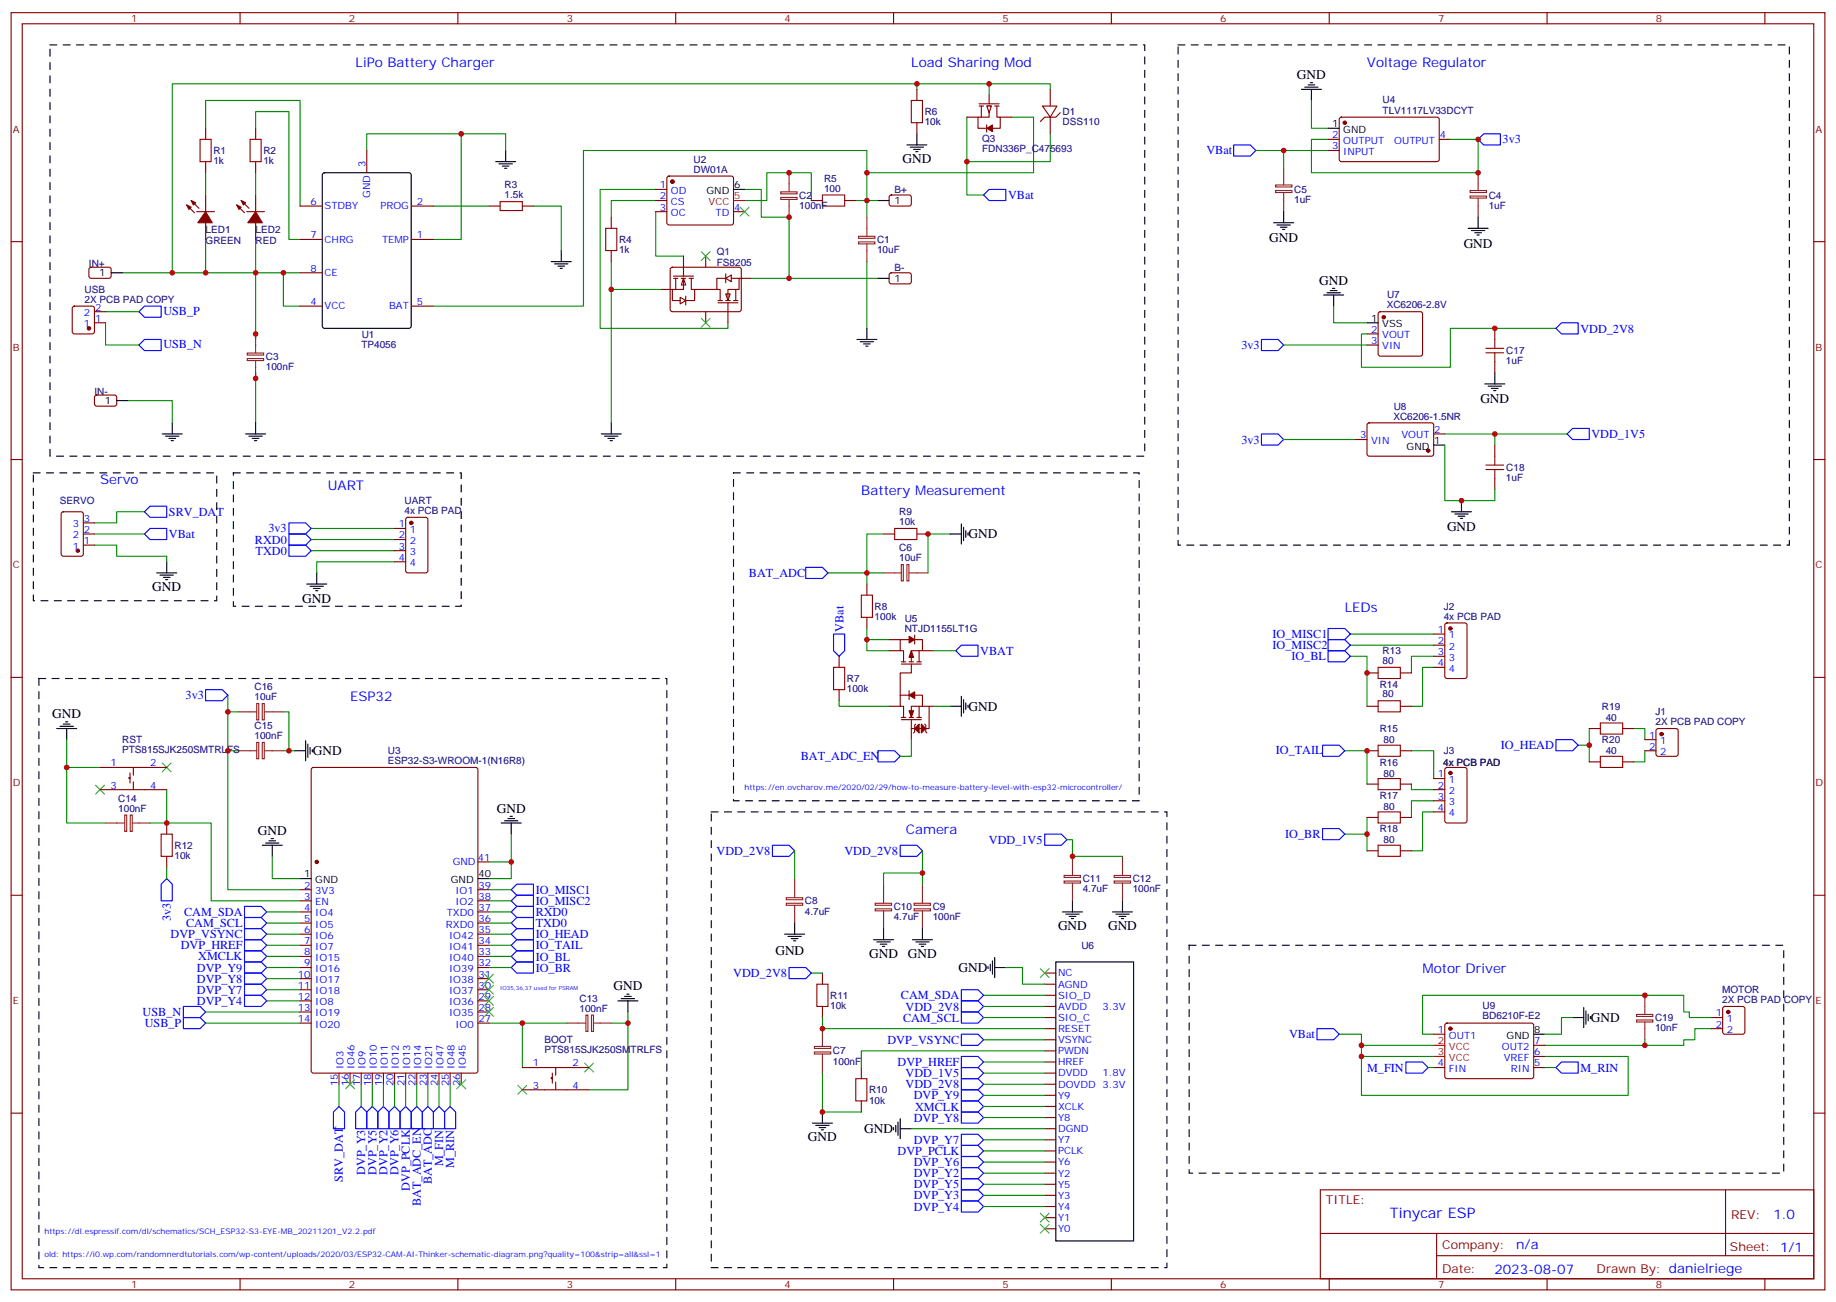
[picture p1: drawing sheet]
<svg xmlns="http://www.w3.org/2000/svg" width="583mm" height="413mm" viewBox="0 0 583 413" stroke-linecap="round" stroke-linejoin="round" font-family="sans-serif">
<g fill="none" stroke="#870000" stroke-width=".35">
<path d="M3.5 4h575.8v405.4h-575.8zM7.1 7.5h568.6v398.3h-568.6zM76.2 4v3.5M145.3 4v3.5M214.5 4v3.5M283.6 4v3.5M352.8 4v3.5M421.9 4v3.5M491.1 4v3.5M560.2 4v3.5M211.9 56.1l.5-.2h19.7l.5 .2 .2 .5v14.4l-.7 .4-20-.1-.4-.6v-14.1zM3.5 76.7h3.6"/>
<path d="M59.3 65.1l2.4 2.4M60.7 63.6l2.4 2.5M62.4 67.2h5.7M65.3 61.9v5.3M65.3 70.7v5.3M75.1 65.1l2.5 2.4M76.6 63.6l2.4 2.5M78.3 67.2h5.7M81.1 61.9v5.3M81.1 70.7v5.3M208.1 67.2h3.6M208.1 60.1h3.6"/>
<path d="M208.1 63.6h3.6M232.8 67.2h3.6M282.5 62.1l.4-.2h5.9l.5 .7-.1 2.4-.6 .4-5.9-.1-.5-.6v-2.1zM575.7 76.7h3.6M28.5 85l.4-.2 5.9 .1 .5 .6-.1 2.4-.6 .4h-5.9l-.5-.7v-2.1zM282.5 86.8l.4-.2h5.9l.5 .7-.1 2.4-.6 .4-5.9-.1-.5-.6v-2.1zM30.2 125.6l.5-.2h5.9l.4 .7v2.4l-.7 .4-5.9-.1-.4-.6v-2.1zM3.5 145.8h3.6M575.7 145.8h3.6M3.5 215h3.6M575.7 215h3.6M3.5 284.1h3.6"/>
<path d="M575.7 284.1h3.6M3.5 353.3h3.6M575.7 353.3h3.6M419.1 377.6h156.6v28.2h-156.6zM547.7 377.6v20.9M419.1 391.5h156.5M456 398.5h119.6M456 391.5v14.1M76.2 405.8v3.6M145.3 405.8v3.6M214.5 405.8v3.6M283.6 405.8v3.6"/>
<path d="M352.8 405.8v3.6M421.9 405.8v3.6M491.1 405.8v3.6M560.2 405.8v3.6"/>
</g>
<g fill="none" stroke="#008700" stroke-width=".35">
<path d="M65.3 40.7v-8.8h29.9v33.5M65.3 54.8v7.1M81.1 40.7v-5.3h10.6v40.6h3.5M81.1 54.8v7.1M116.4 47.8v-5.3h44.1v5.3M146.4 42.5v33.5h-8.8M65.3 76v10.6M81.1 76v31.7M137.6 65.4h17.6M169.3 65.4h8.9v14.1M208.1 60.1h-17.6v44.1h40.6v-1.8M208.1 67.2v14.1h8.9"/>
<path d="M208.1 63.6h-14.1v5.3M236.4 60.1h5.3v8.8h8.8v19.4M236.4 63.6h7v-8.8h14.1v8.8M271.6 63.6h7.1M275.2 63.6v5.3M38.8 86.6h56.4M90 86.6v10.6h5.2M194 83v51.2M194 91.9h15.9M238.1 88.3h40.6M275.2 83v21.2M81.1 118.3v15.9"/>
<path d="M40.6 127.1h14.1v7.1"/>
</g>
<g fill="none" stroke="#000" stroke-width=".35">
<path d="M157.3 51.3h6.4M158.4 52h4.2M159.5 52.7h2.1M160.2 53.4h.7M160.5 47.8v3.5M178.2 79.5v3.5M232.8 60.1h3.6M278.7 63.6h3.5M35.3 86.6h3.5M175 83h6.3M176 83.7h4.3M177.1 84.5h2.1"/>
<path d="M177.8 85.2h.7M278.7 88.3h3.5M272 107.7h6.3M273 108.4h4.3M274.1 109.1h2.1M274.8 109.9h.7M275.2 104.2v3.5M37 127.1h3.6M51.5 137.7h6.4M52.6 138.4h4.2M53.6 139.1h2.1M54.3 139.8h.7"/>
<path d="M54.7 134.2v3.5M78 137.7h6.3M79 138.4h4.3M80.1 139.1h2.1M80.8 139.8h.7M81.1 134.2v3.5M190.9 137.7h6.3M191.9 138.4h4.2M193 139.1h2.1M193.7 139.8h.7M194 134.2v3.5"/>
</g>
<g fill="#870000" stroke="#870000" stroke-width=".35">
<path d="M76.6 63.6l1.4 .7-.7 .8z"/>
<path d="M75.1 65.1l1.5 .7-.8 .7z"/>
<path d="M81.1 67.2l2.2 3.5h-4.6z"/>
<path d="M60.7 63.6l1.4 .7-.7 .8z"/>
<path d="M59.3 65.1l1.4 .7-.7 .7z"/>
<path d="M65.3 67.2l2.1 3.5h-4.6z"/>
<circle cx="213.4" cy="57.6" r=".53"/>
</g>
<path d="M232.8 63.6h3.6" fill="none" stroke="#f00" stroke-width=".35"/>
<g fill="#fff" stroke="#870000" stroke-width=".35">
<path d="M217 88.3l.7 2.2h-1.4z"/>
<path d="M215.9 94.3l1.8 1.1-1.8 1z"/>
</g>
<path d="M209.9 91.9h3.5M213.8 87.6h6.3M213.8 88.3h1.4M214.5 88.3v3.6M216.3 88.3h1.4M217 88.3v3.6h-3.6v3.5h2.5M217 81.3v6.3M217.7 94v2.8M218.7 88.3h1.4M219.4 88.3v3.6h1.1v3.5h-2.8M224 81.3v3.5" fill="none" stroke="#870000" stroke-width=".35"/>
<g fill="#fff" stroke="#870000" stroke-width=".35">
<path d="M230.4 93.3h1.4l-.7 2.1z"/>
<path d="M230.4 88.3l1.7-1v2.1z"/>
</g>
<g fill="none" stroke="#870000" stroke-width=".35">
<path d="M291 28.4v3.5M291 38.9v3.6M306.9 37.2h3.5M310.8 33.7h1.4M310.8 32.9h6.3M311.5 33.7v3.5M313.2 39.6v2.3M313.3 33.7h1.4M314 33.7v3.5h-3.6v3.5h2.5M314 30.1v2.8M315.7 33.7h1.4M316.4 33.7v3.5h1.1v3.5h-2.8"/>
<path d="M317.5 37.2h3.5M330.9 33.7h4.6l-2.1 3.5zM333.4 28.4v5.3M333.4 37.2v5.3M336.5 35.8l-1.4 1.4h-3.5l-1.4 1.4M425.3 37.4l.5-.2h30.6l.4 .7v13l-.7 .4-30.6-.1-.4-.6v-12.7zM65.3 40.7v3.5M65.3 51.3v3.5M81.1 40.7v3.5M81.1 51.3v3.5M116.4 47.8v7M421.6 44.2h3.5"/>
<path d="M421.6 47.8h3.5M456.8 44.2h3.6M95.2 76h7.1M95.2 65.4h7.1M130.5 76h7.1M130.5 65.4h7.1M155.2 65.4h3.5M165.8 65.4h3.5M194 68.9v3.6M194 79.5v3.5M257.5 63.6h3.6M268.1 63.6h3.5"/>
<path d="M23.2 97.4l.4-.2h5.7l.5 .2 .2 .5v7.4l-.2 .5-.5 .2h-5.7l-.5-.3-.2-.4v-7.4zM30 98.9h3.5M95.2 97.2h7.1M95.2 86.6h7.1M130.5 97.2h7.1M213 85l.4-.2 21.5 .1 .4 .6-.1 13-.6 .4h-21.4l-.5-.7v-12.7zM220.5 91.9h7M224 98.9v3.5M227.9 96.1h6.3M227.9 95.4h1.4M230.4 88.3h-2.9v3.6h1.1v3.5M230.4 86.9v2.8"/>
<path d="M230.4 95.4h1.4M231.1 96.1v6.3M232.1 88.3h2.5v3.6h-3.5v3.5M232.8 95.4h1.4M233.5 91.9v3.5M234.6 88.3h3.5M437.7 99.1l.4-.2h12.7l.5 .2 .3 .5v12.7l-.3 .5-.5 .2h-12.7l-.4-.2-.3-.5v-12.7zM30 102.4h3.5M433.9 106h3.5M433.9 109.5h3.5M474.5 104.2v3.5M474.5 114.8v3.5"/>
<path d="M430.4 139.5h3.5M434.2 134.4l.4-.2 20.1 .1 .4 .6-.1 9.4-.6 .5-20.1-.1-.4-.6v-9.2zM455.1 137.7h3.5M474.5 141.3v3.5M474.5 151.8v3.6M19.6 162.6l.5-.2h5.7l.6 .4 .1 13-.5 .7h-5.9l-.6-.4-.1-13zM26.5 169.5h3.5M26.5 173h3.5M26.5 165.9h3.5M125.2 167.7h3.6M125.2 171.2h3.6M125.2 174.8h3.6"/>
<path d="M125.2 178.3h3.6M129 164.4l.5-.2h5.6l.7 .4v16.5l-.4 .7h-5.9l-.7-.4v-16.5zM280.5 169.5h3.5M291 169.5h3.6M275.2 185.3v3.6M275.2 195.9v3.6M458.8 197.9l.5-.2h5.7l.6 .4 .1 16.5-.5 .7h-5.9l-.6-.4-.1-16.5zM266.3 208.3v3.5M266.3 218.9v3.5M282.2 206.5h3.6M282.2 203h3.6M286.1 210.7h6.4"/>
<path d="M286.1 210h1.4M288.6 203h-2.8v3.5h1v3.5M288.6 219.2v2.8M288.6 210h1.4M289.3 203h3.5v3.5h-3.5v3.5M289.3 210.7v2.9h-3.5v7M290.3 201.6v2.8M291 210h1.5M291.7 206.5v3.5M292.8 206.5h3.5M433.9 213.6h3.5M444.5 213.6h3.5"/>
<path d="M455.1 201.2h3.5M455.1 204.8h3.5M455.1 208.3h3.5M455.1 211.8h3.5M282.2 224.2h3.6M286.1 228.4h6.4M286.1 227.7h1.4M288.6 220.6h-2.8v3.6h1v3.5M288.6 227.7h1.4M289.3 220.6h3.5v3.6h-3.5v3.5M289.3 228.4v6.3M290.7 229.8l-.4 .4v2.1l-.3 .3"/>
<path d="M291 227.7h1.5M291.7 224.2v3.5M292.8 224.2h3.5M293.5 229.8l.4 .4v2.1l.3 .3M294.9 224.2v7h-5.6M433.9 224.2h3.5M433.9 238.3h3.5M444.5 224.2h3.5M444.5 238.3h3.5M504.5 231.2h3.5M515.1 231.2h3.5M522.1 234.7h3.5"/>
<path d="M522.1 238.3h3.5M525.9 231.4l.4-.2h5.7l.5 .2 .2 .5v7.4l-.2 .5-.5 .2h-5.7l-.5-.2-.2-.5v-7.4zM31.7 250.6h21.2M31.7 243.6h21.2M41.3 246.7h-.4v.4h.4M41.3 245.3v3.2M42.3 243.6v2.4M42.3 248.1v2.5M99 243.8l.5-.2h51.5l.6 .4 .1 95.9-.5 .6-51.7 .1-.7-.5v-95.8zM433.9 259.4h3.5M433.9 248.8h3.5M444.5 259.4h3.5"/>
<path d="M444.5 248.8h3.5M455.1 250.6h3.5M455.1 247.1h3.5M455.1 254.1h3.5M455.1 257.7h3.5M458.8 243.8l.5-.2h5.7l.6 .4 .1 16.5-.5 .6-5.9 .1-.6-.5-.1-16.4zM504.5 241.8h3.5M515.1 241.8h3.5M52.9 261.2v3.5M52.9 271.8v3.5M151.7 273.5h3.5M433.9 270h3.5"/>
<path d="M444.5 270h3.5M95.2 282.4h3.6M95.2 285.9h3.6M95.2 289.4h3.6M95.2 292.9h3.6M95.2 296.5h3.6M151.7 282.4h3.5M151.7 285.9h3.5M151.7 289.4h3.5M151.7 292.9h3.5M151.7 296.5h3.5M95.2 300h3.6"/>
<path d="M95.2 303.5h3.6M95.2 307.1h3.6M95.2 310.6h3.6M95.2 314.1h3.6M95.2 317.6h3.6M151.7 300h3.5M151.7 303.5h3.5M151.7 307.1h3.5M151.7 310.6h3.5M151.7 314.1h3.5M151.7 317.6h3.5M261.1 308.8v3.5"/>
<path d="M261.1 319.4v3.5M331.6 308.8h3.5M331.6 312.3h3.5M331.6 315.9h3.5M331.6 319.4h3.5M547 319.6l.5-.2h5.7l.5 .2 .2 .5v7.4l-.3 .5-.4 .2h-5.7l-.5-.2-.2-.5v-7.4zM95.2 321.2h3.6M95.2 324.7h3.6M151.7 321.2h3.5M151.7 324.7h3.5M165.8 338.8h21.2M176.4 338.8v2.5"/>
<path d="M273.4 338.8v3.5M331.6 322.9h3.5M331.6 326.5h3.5M331.6 330h3.5M331.6 333.5h3.5M331.6 337h3.5M455.1 328.2h3.5M455.1 338.8h3.5M458.8 324.9l.5-.2 27.1 .1 .4 .6v16.5l-.7 .4h-27.1l-.4-.7v-16.2zM486.8 338.8h3.6M486.8 335.3h3.6M486.8 331.8h3.6"/>
<path d="M543.3 322.9h3.5M543.3 326.5h3.5M107.6 340.6v3.5M111.1 340.6v3.5M114.7 340.6v3.5M118.2 340.6v3.5M121.7 340.6v3.5M125.2 340.6v3.5M128.8 340.6v3.5M132.3 340.6v3.5M135.8 340.6v3.5M139.3 340.6v3.5"/>
<path d="M142.9 340.6v3.5M146.4 340.6v3.5M165.8 345.9h21.2M175.3 342h-.3v.3h.3M175.3 340.6v3.1M176.4 343.4v2.5M273.4 349.4v3.5M331.6 340.6h3.5M331.6 344.1h3.5M331.6 347.6h3.5M331.6 351.2h3.5M331.6 354.7h3.5"/>
<path d="M331.6 358.2h3.5M331.6 361.7h3.5M331.6 365.3h3.5M331.6 368.8h3.5M331.6 372.3h3.5M331.6 375.8h3.5M331.6 379.4h3.5M331.6 382.9h3.5M331.6 386.4h3.5M331.6 390h3.5"/>
</g>
<g fill="none" stroke="#000" stroke-width=".35">
<path d="M413.1 28.4h6.4M414.2 27.7h4.2M415.2 27h2.1M415.9 26.2h.7M416.3 28.4v3.5M102.5 55l.5-.2h26.8l.7 .5v48.2l-.4 .7h-27.1l-.6-.5-.1-48.2zM287.9 46h6.3M288.9 46.7h4.3M290 47.4h2.1M290.7 48.1h.7M291 42.5v3.5M421.6 40.7h3.5"/>
<path d="M404.3 70.7h6.3M405.3 71.4h4.3M406.4 72.1h2.1M407.1 72.8h.7M407.5 67.2v3.5M466 72.5h6.4M467.1 73.2h4.2M468.1 73.9h2.2M468.8 74.6h.7M469.2 68.9v3.6M420.2 93.6h6.3M421.2 92.9h4.2"/>
<path d="M422.3 92.2h2.1M423 91.5h.7M423.3 93.6v3.6M433.9 102.4h3.5M474.5 118.3v3.5M471.3 121.8h6.4M472.4 122.6h4.2M473.4 123.3h2.1M474.1 124h.7M455.1 141.3h3.5M463.9 158.9v3.5M52.9 178.3v3.5"/>
<path d="M301.6 169.5h3.6M305.2 166.3v6.3M305.9 167.4v4.2M306.6 168.4v2.1M307.3 169.1v.7M460.7 162.4h6.4M461.8 163.1h4.2M462.8 163.8h2.2M463.5 164.5h.8M49.7 181.8h6.4M50.8 182.5h4.2M51.9 183.2h2.1"/>
<path d="M52.6 183.9h.7M97.4 185.3h6.3M98.4 186.1h4.3M99.5 186.8h2.1M100.2 187.5h.7M100.5 181.8v3.5M18 231.2h6.3M19 230.5h4.3M20.1 229.8h2.1M20.8 229.1h.7M21.2 231.2v3.5M93.5 238.3h3.5"/>
<path d="M97 235.1v6.3M97.7 236.1v4.3M98.4 237.2v2.1M99.1 237.9v.7M301.6 224.2h3.6M305.2 221v6.3M305.9 222v4.3M306.6 223.1v2.1M307.3 223.8v.7M161.2 259.8h2.1M161.9 259.1h.7M83.3 268.3h6.3"/>
<path d="M84.3 267.5h4.2M85.4 266.8h2.1M86.1 266.1h.7M86.4 268.3v3.5M95.2 278.8h3.6M151.7 278.8h3.5M159.1 261.2h6.4M160.2 260.5h4.2M162.3 261.2v3.5M249.1 296.5h6.3M250.1 297.2h4.3M251.2 297.9h2.1"/>
<path d="M251.9 298.6h.7M252.2 292.9v3.6M277.3 298.2h6.3M278.3 298.9h4.3M279.4 299.6h2.1M280.5 294.7v3.5M289.6 298.2h6.4M290.7 298.9h4.2M291.7 299.6h2.2M292.8 294.7v3.5M337.3 289.4h6.3M338.3 290.1h4.2"/>
<path d="M339.4 290.8h2.1M340.1 291.5h.7M340.4 285.9v3.5M353.1 289.4h6.4M354.2 290.1h4.2M355.2 290.8h2.2M356 291.5h.7M356.3 285.9v3.5M196.1 317.6h6.4M197.2 316.9h4.2M198.3 316.2h2.1M199 315.5h.7"/>
<path d="M199.3 317.6v3.6M280.1 300.4h.7M292.5 300.4h.7M313.6 306.7v.7M314.3 306v2.1M315 304.9v4.3M315.7 307.1h3.6M315.7 303.9v6.3M335.1 305.3h24.7v88.5h-24.7zM502.7 319.8v6.3M486.8 328.2h3.6M499.2 322.9h3.5"/>
<path d="M503.4 320.8v4.2M504.1 321.9v2.1M504.8 322.6v.7M257.9 356.4h6.3M258.9 357.2h4.3M260 357.9h2.1M260.7 358.6h.7M261.1 352.9v3.5M283.6 357.9v.7M284.3 357.2v2.1M285 356.1v4.2M285.8 358.2h3.5"/>
<path d="M285.8 355v6.4"/>
</g>
<g fill="none" stroke="#008700" stroke-width=".35">
<path d="M291 26.6v1.8M306.9 37.2v24.7h5.3M321 37.2h7.1v17.6h-52.9M333.4 28.4v-1.8h-278.7v60M416.3 31.9v8.8h5.3M333.4 42.5v8.8h-26.5M398.6 47.8h23M407.5 47.8v5.3M421.6 44.2h-5.3v10.6h52.9v-10.6h-8.8M275.2 63.6v-15.8h-90v49.4h-47.6M33.5 98.9h10.6M423.3 97.2v5.2h10.6"/>
<path d="M33.5 102.4v7.1h10.6M407.5 109.5h26.4M493.9 104.2h-33.5v12.4h-28.2v-10.6h1.7M407.5 139.5h22.9M458.6 137.7h38.8M474.5 137.7v3.6M458.6 141.3v17.6h15.9v-3.5M30 169.5h15.9M30 173h7v3.5h15.9v1.8M45.9 162.4h-8.9v3.5h-7M98.8 167.7h26.4M98.8 174.8h26.4"/>
<path d="M98.8 171.2h26.4M125.2 178.3h-24.7v3.5M280.5 169.5h-5.3v15.8M301.6 169.5h-7v12.3M262.8 181.8h17.7M275.2 199.5v3.5h7M275.2 203v3.5h7M296.3 206.5h7.1M428.6 208.3h5.3v15.9M428.6 204.8h26.5M428.6 201.2h26.5M455.1 211.8h-3.5v12.4h-3.6"/>
<path d="M455.1 208.3h-7.1v5.3M21.2 234.7v8.9h10.5M72.3 220.6v61.8h22.9M72.3 238.3h3.5M72.3 225.9h3.5M90 225.9h1.7v12.4M90 238.3h3.5M266.3 222.4v1.8h15.9M289.3 234.7v5.3h-3.5M296.3 224.2h5.3M426.9 238.3h7v10.5M448 238.3h7.1v8.8"/>
<path d="M504.5 231.2v5.3h-3.6M504.5 236.5v5.3M518.6 231.2h3.5v3.5M522.1 238.3v3.5h-3.5M21.2 243.6v17.6h12.3M52.9 250.6v10.6h-5.3M433.9 259.4v5.3h-7M448 248.8v1.8h7.1M455.1 257.7h-3.5v12.3h-3.6M455.1 254.1h-7.1v5.3M52.9 261.2h14.1v24.7h28.2M52.9 275.3v3.5"/>
<path d="M86.4 271.8v7h8.8M155.2 273.5h7.1M162.3 264.7v14.1h-7.1M252.2 270v8.8M292.8 277.1h-12.3v3.5M292.8 270v10.6M338.7 266.5h1.7v5.3h15.9M433.9 264.7v5.3M84.7 296.5h10.5M84.7 289.4h10.5M84.7 292.9h10.5M155.2 296.5h7.1"/>
<path d="M155.2 289.4h7.1M155.2 292.9h7.1M155.2 282.4h7.1M155.2 285.9h7.1M84.7 317.6h10.5M84.7 307.1h10.5M84.7 310.6h10.5M84.7 314.1h10.5M84.7 303.5h10.5M84.7 300h10.5M155.2 307.1h7.1M155.2 303.5h7.1"/>
<path d="M155.2 300h7.1M257.5 308.8h3.6M312.2 315.9h19.4M312.2 319.4h19.4M319.3 307.1h5.3v5.2h7M65.3 324.7h29.9M65.3 321.2h29.9M155.2 324.7h10.6M179.9 324.7h-14.1v14.1M194 324.7h5.3M199.3 321.2v24.7h-12.3M261.1 322.9v3.6h70.5"/>
<path d="M312.2 322.9h19.4M312.2 330h19.4M312.2 337h19.4M331.6 333.5h-58.2v5.3M425.1 328.2h7.1v3.6h22.9M432.2 331.8v3.5h22.9M432.2 335.3v12.3h84.6v-12.3h-26.4M453.3 338.8h1.8M490.4 338.8h3.5M499.2 322.9h-3.5v5.3h-5.3M522.1 330v1.8h-31.7M543.3 322.9h-7.1v-1.7h-1.7v-5.3h-82.9v12.3h3.5"/>
<path d="M543.3 326.5h-5.3v3.5h-3.5v1.8h-12.4M107.6 344.1v7.1M114.7 344.1v7.1M118.2 344.1v7.1M121.7 344.1v7.1M125.2 344.1v7.1M128.8 344.1v7.1M132.3 344.1v7.1M135.8 344.1v7.1M139.3 344.1v7.1M142.9 344.1v7.1M261.1 340.6v12.3h12.3"/>
<path d="M289.3 358.2h42.3M312.2 344.1h19.4M312.2 347.6h19.4M312.2 351.2h19.4M312.2 354.7h19.4M312.2 340.6h19.4M312.2 361.7h19.4M312.2 365.3h19.4M312.2 368.8h19.4M312.2 372.3h19.4M312.2 375.8h19.4M312.2 379.4h19.4"/>
<path d="M312.2 382.9h19.4"/>
</g>
<g fill="none" stroke="#00f" stroke-width=".35">
<path d="M391.6 46h5.3l1.7 1.8-1.7 1.7h-5.3zM469.2 44.2l1.8-1.7h5.2v3.5h-5.2zM312.2 61.9l1.8-1.8h5.3v3.5h-5.3zM45.9 97.2h5.3v3.5h-5.3l-1.8-1.8zM45.9 107.7h5.3v3.6h-5.3l-1.8-1.8zM400.4 107.7h5.3l1.8 1.8-1.8 1.8h-5.3zM493.9 104.2l1.8-1.8h5.2v3.6h-5.2zM400.4 137.7h5.3l1.8 1.8-1.8 1.8h-5.3zM499.2 136h5.3v3.5h-5.3l-1.8-1.8zM45.9 162.4l1.7-1.7h5.3v3.5h-5.3zM45.9 169.5l1.7-1.8h5.3v3.5h-5.3zM91.7 165.9h5.3l1.8 1.8-1.8 1.8h-5.3z"/>
<path d="M91.7 169.5h5.3l1.8 1.7-1.8 1.8h-5.3zM91.7 173h5.3l1.8 1.8-1.8 1.7h-5.3zM255.8 180.1h5.3l1.7 1.7-1.7 1.8h-5.3zM421.6 199.5h5.3l1.7 1.7-1.7 1.8h-5.3zM65.3 218.9h5.3l1.7 1.7-1.7 1.8h-5.3zM264.6 201.2h3.5v5.3l-1.8 1.8-1.7-1.8zM303.4 206.5l1.8-1.7h5.2v3.5h-5.2zM421.6 203h5.3l1.7 1.8-1.7 1.7h-5.3zM421.6 206.5h5.3l1.7 1.8-1.7 1.7h-5.3zM278.7 238.3h5.3l1.8 1.7-1.8 1.8h-5.3zM419.8 236.5h5.3l1.8 1.8-1.8 1.7h-5.3zM493.9 234.7h5.3l1.7 1.8-1.7 1.8h-5.3z"/>
<path d="M245.2 268.3h5.3l1.7 1.7-1.7 1.8h-5.3zM285.8 268.3h5.2l1.8 1.7-1.8 1.8h-5.2zM331.6 264.7h5.3l1.8 1.8-1.8 1.8h-5.3zM419.8 263h5.3l1.8 1.7-1.8 1.8h-5.3zM51.2 280.6l1.7-1.8 1.8 1.8v5.3h-3.5zM77.6 298.2h5.3l1.8 1.8-1.8 1.8h-5.3zM77.6 294.7h5.3l1.8 1.8-1.8 1.7h-5.3zM77.6 291.2h5.3l1.8 1.7-1.8 1.8h-5.3zM77.6 287.7h5.3l1.8 1.7-1.8 1.8h-5.3zM162.3 296.5l1.7-1.8h5.3v3.5h-5.3zM162.3 282.4l1.7-1.8h5.3v3.5h-5.3zM162.3 289.4l1.7-1.7h5.3v3.5h-5.3z"/>
<path d="M164 298.2h5.3v3.6h-5.3l-1.7-1.8zM164 284.1h5.3v3.6h-5.3l-1.7-1.8zM164 291.2h5.3v3.5h-5.3l-1.7-1.8zM58.2 319.4h5.3l1.8 1.8-1.8 1.7h-5.3zM77.6 315.9h5.3l1.8 1.7-1.8 1.8h-5.3zM77.6 312.3h5.3l1.8 1.8-1.8 1.8h-5.3zM77.6 308.8h5.3l1.8 1.8-1.8 1.7h-5.3zM77.6 305.3h5.3l1.8 1.8-1.8 1.7h-5.3zM77.6 301.8h5.3l1.8 1.7-1.8 1.8h-5.3zM162.3 303.5l1.7-1.7h5.3v3.5h-5.3zM162.3 307.1l1.7-1.8h5.3v3.5h-5.3zM250.5 307.1h5.3l1.7 1.7-1.7 1.8h-5.3z"/>
<path d="M305.2 314.1h5.2l1.8 1.8-1.8 1.7h-5.2zM305.2 317.6h5.2l1.8 1.8-1.8 1.8h-5.2zM58.2 322.9h5.3l1.8 1.8-1.8 1.8h-5.3zM305.2 321.2h5.2l1.8 1.7-1.8 1.8h-5.2zM305.2 328.2h5.2l1.8 1.8-1.8 1.8h-5.2zM305.2 335.3h5.2l1.8 1.7-1.8 1.8h-5.2zM305.2 338.8h5.2l1.8 1.8-1.8 1.7h-5.2zM418 326.5h5.3l1.8 1.7-1.8 1.8h-5.3zM446.3 337h5.3l1.7 1.8-1.7 1.8h-5.3zM495.7 337h5.2v3.6h-5.2l-1.8-1.8zM107.6 351.2l1.8 1.7v5.3h-3.6v-5.3zM114.7 351.2l1.7 1.7v5.3h-3.5v-5.3z"/>
<path d="M118.2 351.2l1.7 1.7v5.3h-3.5v-5.3zM121.7 351.2l1.8 1.7v5.3h-3.6v-5.3zM125.2 351.2l1.8 1.7v5.3h-3.5v-5.3zM128.8 351.2l1.7 1.7v5.3h-3.5v-5.3zM132.3 351.2l1.8 1.7v5.3h-3.6v-5.3zM135.8 351.2l1.8 1.7v5.3h-3.5v-5.3zM139.3 351.2l1.8 1.7v5.3h-3.5v-5.3zM142.9 351.2l1.7 1.7v5.3h-3.5v-5.3zM305.2 345.9h5.2l1.8 1.7-1.8 1.8h-5.2zM305.2 349.4h5.2l1.8 1.8-1.8 1.7h-5.2zM305.2 352.9h5.2l1.8 1.8-1.8 1.7h-5.2zM305.2 360h5.2l1.8 1.7-1.8 1.8h-5.2z"/>
<path d="M305.2 342.3h5.2l1.8 1.8-1.8 1.8h-5.2zM305.2 367h5.2l1.8 1.8-1.8 1.8h-5.2zM305.2 363.5h5.2l1.8 1.8-1.8 1.7h-5.2zM305.2 374.1h5.2l1.8 1.7-1.8 1.8h-5.2zM305.2 377.6h5.2l1.8 1.8-1.8 1.7h-5.2zM305.2 370.6h5.2l1.8 1.7-1.8 1.8h-5.2zM305.2 381.1h5.2l1.8 1.8-1.8 1.8h-5.2z"/>
</g>
<g fill="none" stroke="#3c3" stroke-width=".35">
<path d="M222.6 79.9l2.8 2.8M225.4 79.9l-2.8 2.8M234.9 65.8l2.9 2.8M237.8 65.8l-2.9 2.8M222.6 101l2.8 2.9M225.4 101l-2.8 2.9M30.3 249.2l2.9 2.8M33.2 249.2l-2.9 2.8M51.5 242.1l2.8 2.9M54.3 242.1l-2.8 2.9M153.8 319.8l2.8 2.8M153.8 316.2l2.8 2.9"/>
<path d="M153.8 312.7l2.8 2.8M153.8 309.2l2.8 2.8M156.6 319.8l-2.8 2.8M156.6 316.2l-2.8 2.9M156.6 312.7l-2.8 2.8M156.6 309.2l-2.8 2.8M330.2 307.4l2.8 2.8M333 307.4l-2.8 2.8M185.6 337.4l2.8 2.8M188.4 337.4l-2.8 2.8M109.7 342.7l2.8 2.8M112.5 342.7l-2.8 2.8"/>
<path d="M145 342.7l2.8 2.8M147.8 342.7l-2.8 2.8M164.4 344.5l2.8 2.8M167.2 344.5l-2.8 2.8M330.2 388.5l2.8 2.9M330.2 385l2.8 2.8M333 388.5l-2.8 2.9M333 385l-2.8 2.8"/>
</g>
<path d="M15.9 14.3h347.5v130.5h-347.5zM373.9 14.3h194.1v158.7h-194.1zM10.6 150.1h58.2v40.5h-58.2zM74.1 150.1h72.3v42.3h-72.3zM232.8 150.1h128.8v104h-128.8zM12.3 215.3h199.4v187h-199.4zM225.8 257.7h144.6v144.6h-144.6zM377.5 300h188.7v72.3h-188.7z" fill="none" stroke="#000" stroke-width=".35" stroke-dasharray="2.1 2.1"/>
<g fill="#870000" stroke="#870000" stroke-width=".35">
<path d="M289.3 206.5l.7 2.1h-1.4z"/>
<path d="M288.6 201.9l1.7 1.1-1.7 1z"/>
<path d="M288.6 225.6h1.4l-.7 2.1z"/>
<path d="M288.6 220.6l1.7-1v2.1z"/>
<path d="M291.7 229.8v2.8l-1.4-1.4z"/>
<path d="M292.5 229.8l1.4 1.4-1.4 1.4z"/>
<path d="M313.3 40.7l1.7-1v2.1z"/>
<circle cx="100.5" cy="273.5" r=".53"/>
<circle cx="426.9" cy="38.9" r=".53"/>
<circle cx="439.2" cy="100.7" r=".53"/>
<circle cx="453.3" cy="143" r=".53"/>
<circle cx="460.4" cy="326.5" r=".53"/>
<circle cx="130.5" cy="165.9" r=".53"/>
<circle cx="24.7" cy="174.8" r=".53"/>
<circle cx="28.2" cy="104.2" r=".53"/>
<circle cx="548.6" cy="321.2" r=".53"/>
<circle cx="527.4" cy="233" r=".53"/>
<circle cx="460.4" cy="245.3" r=".53"/>
<circle cx="460.4" cy="199.5" r=".53"/>
</g>
<g fill="none" stroke="#8c2424" stroke-width=".35">
<path d="M250.5 54.8v6M404.9 58.7h5.2v.6h-5.2zM407.5 53.1v5.6M469.2 54.8v5.7M247.8 60.9h5.2v.6h-5.2zM247.8 62.7h5.2v.6h-5.2zM250.5 63.3v5.6M272.5 75h5.2v.6h-5.2zM272.5 76.8h5.2v.6h-5.2zM275.2 68.9v6M275.2 77.4v5.6M404.9 60.5h5.2v.6h-5.2z"/>
<path d="M407.5 61.2v6M466.7 62.2h5.1v.7h-5.1zM466.7 60.5h5.1v.6h-5.1zM469.2 62.9v6M78.5 112h5.2v.7h-5.2zM78.5 113.8h5.2v.6h-5.2zM81.1 106v6M81.1 114.4v5.7M286.1 179.2h.6v5.2h-.6zM287.9 179.2h.6v5.2h-.6zM280.5 181.8h5.6M288.6 181.8h6"/>
<path d="M75.8 238.3h5.7M75.8 225.9h5.7M81.5 235.6h.6v5.2h-.6zM81.5 223.3h.6v5.2h-.6zM83.3 235.6h.6v5.2h-.6zM83.3 223.3h.6v5.2h-.6zM84 238.3h6M84 225.9h6M39.6 258.7h.6v5.1h-.6zM41.3 258.7h.7v5.1h-.7zM33.5 261.2h6M42 261.2h5.6"/>
<path d="M252.2 278.8v6M337.8 277.8h5.2v.7h-5.2zM337.8 279.6h5.2v.6h-5.2zM340.4 271.8v6M353.7 277.8h5.1v.7h-5.1zM353.7 279.6h5.1v.6h-5.1zM356.3 271.8v6M249.6 284.9h5.2v.6h-5.2zM249.6 286.7h5.2v.6h-5.2zM252.2 287.3v5.6M277.8 286.7h5.2v.6h-5.2zM277.8 288.4h5.2v.7h-5.2z"/>
<path d="M280.5 280.6v6M280.5 289.1v5.6M290.2 286.7h5.1v.6h-5.1zM290.2 288.4h5.1v.7h-5.1zM292.8 280.6v6M292.8 289.1v5.6M340.4 280.2v5.7M356.3 280.2v5.7M522.1 315.9v6M179.9 324.7h6M186 322.2h.6v5.1h-.6zM187.7 322.2h.7v5.1h-.7z"/>
<path d="M188.4 324.7h5.6M258.5 333.9h5.2v.6h-5.2zM258.5 332.1h5.2v.6h-5.2zM261.1 326.5v5.6M261.1 334.6v6M519.5 321.9h5.2v.7h-5.2zM519.5 323.7h5.2v.6h-5.2zM522.1 324.3v5.7"/>
</g>
<g fill="none" stroke="#a10000" stroke-width=".35">
<path d="M289.3 31.9h3.5v7h-3.5zM63.5 44.2h3.5v7.1h-3.5zM79.4 44.2h3.5v7.1h-3.5zM158.7 64h7.1v2.8h-7.1zM192.3 72.5h3.5v7h-3.5zM261.1 61.9h7v3.5h-7zM471.7 112h5.6M471.7 110.6h5.6M474.5 107.7v2.9M474.5 112v2.8M471.7 149h5.6M471.7 147.6h5.6"/>
<path d="M474.5 144.8v2.8M474.5 149v2.8M284 167.7h7v3.5h-7zM273.4 188.9h3.5v7h-3.5zM264.6 211.8h3.5v7.1h-3.5zM437.4 211.8h7.1v3.5h-7.1zM437.4 236.5h7.1v3.5h-7.1zM437.4 222.4h7.1v3.5h-7.1zM508 229.4h7.1v3.6h-7.1zM437.4 257.7h7.1v3.5h-7.1zM437.4 247.1h7.1v3.5h-7.1zM508 240h7.1v3.6h-7.1z"/>
<path d="M51.2 264.7h3.5v7.1h-3.5zM437.4 268.3h7.1v3.5h-7.1zM259.3 312.3h3.5v7.1h-3.5zM271.6 342.3h3.6v7.1h-3.6z"/>
</g>
<path d="M455.1 331.8h3.5M455.1 335.3h3.5" fill="none" stroke="#f00" stroke-width=".35"/>
<path d="M313.3 33.7h1.4l-.7 2.1z" fill="#fff" stroke="#870000" stroke-width=".35"/>
<path d="M314 26.6v3.5" fill="none" stroke="#008700" stroke-width=".35"/>
<g fill="#c00">
<circle cx="250.5" cy="88.3" r=".88"/>
<circle cx="194" cy="91.9" r=".88"/>
<circle cx="81.1" cy="86.6" r=".88"/>
<circle cx="65.3" cy="86.6" r=".88"/>
<circle cx="90" cy="86.6" r=".88"/>
<circle cx="146.4" cy="42.5" r=".88"/>
<circle cx="275.2" cy="63.6" r=".88"/>
<circle cx="291" cy="26.6" r=".88"/>
<circle cx="275.2" cy="54.8" r=".88"/>
<circle cx="306.9" cy="51.3" r=".88"/>
<circle cx="162.3" cy="273.5" r=".88"/>
<circle cx="469.2" cy="54.8" r=".88"/>
<circle cx="469.2" cy="44.2" r=".88"/>
<circle cx="407.5" cy="47.8" r=".88"/>
<circle cx="275.2" cy="203" r=".88"/>
<circle cx="275.2" cy="181.8" r=".88"/>
<circle cx="294.6" cy="169.5" r=".88"/>
<circle cx="261.1" cy="326.5" r=".88"/>
<circle cx="261.1" cy="352.9" r=".88"/>
<circle cx="292.8" cy="277.1" r=".88"/>
<circle cx="199.3" cy="324.7" r=".88"/>
<circle cx="21.2" cy="243.6" r=".88"/>
<circle cx="52.9" cy="261.2" r=".88"/>
<circle cx="165.8" cy="324.7" r=".88"/>
<circle cx="72.3" cy="238.3" r=".88"/>
<circle cx="72.3" cy="225.9" r=".88"/>
<circle cx="91.7" cy="238.3" r=".88"/>
<circle cx="463.9" cy="158.9" r=".88"/>
<circle cx="474.5" cy="104.2" r=".88"/>
<circle cx="432.2" cy="331.8" r=".88"/>
<circle cx="522.1" cy="315.9" r=".88"/>
<circle cx="522.1" cy="331.8" r=".88"/>
<circle cx="432.2" cy="335.3" r=".88"/>
<circle cx="54.7" cy="86.6" r=".88"/>
<circle cx="340.4" cy="271.8" r=".88"/>
<circle cx="474.5" cy="137.7" r=".88"/>
<circle cx="81.1" cy="120.1" r=".88"/>
<circle cx="81.1" cy="106" r=".88"/>
<circle cx="250.5" cy="68.9" r=".88"/>
<circle cx="250.5" cy="54.8" r=".88"/>
<circle cx="504.5" cy="236.5" r=".88"/>
<circle cx="433.9" cy="264.7" r=".88"/>
<circle cx="433.9" cy="238.3" r=".88"/>
<circle cx="433.9" cy="213.6" r=".88"/>
<circle cx="314" cy="26.6" r=".88"/>
</g>
<text font-size="4.6" fill="#00f" x="441.2" y="386.6">Tinycar ESP</text>
<g font-size="4.2" fill="#00f">
<text x="112.9" y="21.3">LiPo Battery Charger</text>
<text x="289.3" y="21.3">Load Sharing Mod</text>
<text x="433.9" y="21.3">Voltage Regulator</text>
<text x="31.7" y="153.6">Servo</text>
<text x="104.1" y="155.4">UART</text>
<text x="273.4" y="157.1">Battery Measurement</text>
<text x="426.9" y="194.2">LEDs</text>
<text x="111.1" y="222.4">ESP32</text>
<text x="287.5" y="264.7">Camera</text>
<text x="451.6" y="308.8">Motor Driver</text>
<text x="562.9" y="386.9">1.0</text>
<text x="481.3" y="396.4">n/a</text>
<text x="474.4" y="404.2">2023-08-07</text>
</g>
<g font-size="4.2">
<text x="411.7" y="25.1">GND</text>
<text x="286.5" y="51.6">GND</text>
<text x="402.9" y="76.8">GND</text>
<text x="464.6" y="78.6">GND</text>
<text x="418.7" y="90.4">GND</text>
<text x="469.9" y="128">GND</text>
<text x="307.4" y="170.9">GND</text>
<text x="459.3" y="168.6">GND</text>
<text x="48.3" y="187.5">GND</text>
<text x="96" y="191.5">GND</text>
<text x="16.6" y="227.9">GND</text>
<text x="307.4" y="225.6">GND</text>
<text x="99.3" y="239.7">GND</text>
<text x="157.7" y="257.9">GND</text>
<text x="81.8" y="264.9">GND</text>
<text x="335.8" y="295.1">GND</text>
<text x="351.7" y="295.1">GND</text>
<text x="246.1" y="303.1">GND</text>
<text x="275.9" y="303.9">GND</text>
<text x="288.2" y="303.9">GND</text>
<text x="304.3" y="308.5">GND</text>
<text x="194.7" y="314.3">GND</text>
<text x="505" y="324.4">GND</text>
<text x="274.3" y="359.6">GND</text>
<text x="256.5" y="362.1">GND</text>
</g>
<g font-size="3.9" fill="#00f">
<text x="477" y="45.4">3v3</text>
<text x="382.9" y="48.8">VBat</text>
<text x="320" y="63.2">VBat</text>
<text x="51.9" y="100">USB_P</text>
<text x="501.6" y="105.5">VDD_2V8</text>
<text x="51.9" y="110.6">USB_N</text>
<text x="394" y="110.9">3v3</text>
<text x="394" y="140.9">3v3</text>
<text x="505.2" y="139">VDD_1V5</text>
<text x="53.6" y="163.7">SRV_DAT</text>
<text x="53.6" y="170.6">VBat</text>
<text x="80.9" y="172.5">RXD0</text>
<text x="85.2" y="169">3v3</text>
<text x="81.1" y="176">TXD0</text>
<text x="237.7" y="183.1">BAT_ADC</text>
<text x="267.7" y="200.5" transform="rotate(-90 267.7 200.5)">VBat</text>
<text x="403.9" y="202.4">IO_MISC1</text>
<text x="311.1" y="207.8">VBAT</text>
<text x="403.9" y="205.9">IO_MISC2</text>
<text x="409.9" y="209.6">IO_BL</text>
<text x="58.9" y="221.9">3v3</text>
<text x="405" y="239.4">IO_TAIL</text>
<text x="476.4" y="237.8">IO_HEAD</text>
<text x="254.2" y="241.3">BAT_ADC_EN</text>
<text x="313.9" y="267.8">VDD_1V5</text>
<text x="408" y="266">IO_BR</text>
<text x="227.5" y="271.3">VDD_2V8</text>
<text x="268" y="271.3">VDD_2V8</text>
<text x="170" y="283.7">IO_MISC1</text>
<text x="170" y="287.2">IO_MISC2</text>
<text x="54.2" y="292.2" transform="rotate(-90 54.2 292.2)">3v3</text>
<text x="58.4" y="290.7">CAM_SDA</text>
<text x="170" y="290.6">RXD0</text>
<text x="54.2" y="297.8">DVP_VSYNC</text>
<text x="59.1" y="294.2">CAM_SCL</text>
<text x="170" y="297.8">IO_HEAD</text>
<text x="170" y="294.1">TXD0</text>
<text x="57.4" y="301.3">DVP_HREF</text>
<text x="62.9" y="304.8">XMCLK</text>
<text x="170" y="301.3">IO_TAIL</text>
<text x="170" y="304.8">IO_BL</text>
<text x="62.5" y="311.9">DVP_Y8</text>
<text x="62.5" y="308.3">DVP_Y9</text>
<text x="170" y="308.4">IO_BR</text>
<text x="232.8" y="310.1">VDD_2V8</text>
<text x="62.5" y="315.4">DVP_Y7</text>
<text x="286" y="317.2">CAM_SDA</text>
<text x="45.3" y="322.4">USB_N</text>
<text x="62.5" y="318.9">DVP_Y4</text>
<text x="287.5" y="320.7">VDD_2V8</text>
<text x="45.9" y="326">USB_P</text>
<text x="286.6" y="324.2">CAM_SCL</text>
<text x="409.2" y="329.5">VBat</text>
<text x="281.7" y="331.3">DVP_VSYNC</text>
<text x="284.9" y="338.3">DVP_HREF</text>
<text x="287.5" y="341.9">VDD_1V5</text>
<text x="434" y="340.1">M_FIN</text>
<text x="501.6" y="340.1">M_RIN</text>
<text x="287.5" y="345.4">VDD_2V8</text>
<text x="290.1" y="348.9">DVP_Y9</text>
<text x="290.5" y="352.4">XMCLK</text>
<text x="290.1" y="356">DVP_Y8</text>
<text x="290.1" y="363">DVP_Y7</text>
<text x="140.6" y="370.2" transform="rotate(-90 140.6 370.2)">M_FIN</text>
<text x="144.1" y="370.6" transform="rotate(-90 144.1 370.6)">M_RIN</text>
<text x="284.9" y="366.6">DVP_PCLK</text>
<text x="290.1" y="370.1">DVP_Y6</text>
<text x="108.8" y="375.1" transform="rotate(-90 108.8 375.1)">SRV_DAT</text>
<text x="115.9" y="372.9" transform="rotate(-90 115.9 372.9)">DVP_Y3</text>
<text x="119.5" y="372.9" transform="rotate(-90 119.5 372.9)">DVP_Y5</text>
<text x="123" y="372.9" transform="rotate(-90 123 372.9)">DVP_Y2</text>
<text x="126.5" y="372.9" transform="rotate(-90 126.5 372.9)">DVP_Y6</text>
<text x="130.1" y="377.9" transform="rotate(-90 130.1 377.9)">DVP_PCLK</text>
<text x="137.1" y="375.8" transform="rotate(-90 137.1 375.8)">BAT_ADC</text>
<text x="290.1" y="377.1">DVP_Y5</text>
<text x="290.1" y="373.6">DVP_Y2</text>
<text x="133.6" y="382.7" transform="rotate(-90 133.6 382.7)">BAT_ADC_EN</text>
<text x="290.1" y="380.7">DVP_Y3</text>
<text x="290.1" y="384.2">DVP_Y4</text>
</g>
<g font-size="3.9" fill="#800">
<text x="420.9" y="382.2">TITLE:</text>
<text x="549.5" y="386.9">REV:</text>
<text x="457.8" y="396.4">Company:</text>
<text x="549.1" y="397">Sheet: 1/1</text>
<text x="457.8" y="404.1">Date:</text>
<text x="506.8" y="404.2">Drawn By: danielriege</text>
</g>
<g font-size="3.2" fill="#800">
<text x="41.6" y="7">1</text>
<text x="110.8" y="7">2</text>
<text x="179.9" y="7">3</text>
<text x="249.1" y="7">4</text>
<text x="318.2" y="7">5</text>
<text x="387.3" y="7">6</text>
<text x="456.5" y="7">7</text>
<text x="525.6" y="7">8</text>
<text x="4.1" y="42.1">A</text>
<text x="576.3" y="42.1">A</text>
<text x="4.1" y="111.3">B</text>
<text x="576.3" y="111.3">B</text>
<text x="4.1" y="180.4">C</text>
<text x="576.3" y="180.4">C</text>
<text x="4.1" y="249.6">D</text>
<text x="576.3" y="249.6">D</text>
<text x="4.1" y="318.7">E</text>
<text x="576.3" y="318.7">E</text>
<text x="41.6" y="408.8">1</text>
<text x="110.8" y="408.8">2</text>
<text x="179.9" y="408.8">3</text>
<text x="249.1" y="408.8">4</text>
<text x="318.2" y="408.8">5</text>
<text x="387.3" y="408.8">6</text>
<text x="456.5" y="408.8">7</text>
<text x="525.6" y="408.8">8</text>
</g>
<g font-size="3.2" fill="#000080">
<text x="438.9" y="32.8">U4</text>
<text x="293.5" y="39.7">10k</text>
<text x="293.5" y="36.6">R6</text>
<text x="337.3" y="39.8">DSS110</text>
<text x="337.3" y="36.6">D1</text>
<text x="438.9" y="36">TLV1117LV33DCYT</text>
<text x="311.8" y="44.9">Q3</text>
<text x="67.7" y="52.1">1k</text>
<text x="67.7" y="48.9">R1</text>
<text x="83.6" y="52.1">1k</text>
<text x="83.6" y="48.9">R2</text>
<text x="220.1" y="51.6">U2</text>
<text x="311.8" y="48.2">FDN336P_C475693</text>
<text x="160.2" y="59.7">R3</text>
<text x="220.1" y="54.8">DW01A</text>
<text x="261.6" y="57.6">R5</text>
<text x="160.2" y="62.9">1.5k</text>
<text x="253.7" y="63">C2</text>
<text x="261.6" y="60.8">100</text>
<text x="284" y="61.4">B+</text>
<text x="410.8" y="64.4">1uF</text>
<text x="410.8" y="61.3">C5</text>
<text x="472.5" y="63">C4</text>
<text x="253.7" y="66.2">100nF</text>
<text x="472.5" y="66.2">1uF</text>
<text x="65.3" y="77.6">GREEN</text>
<text x="65.3" y="74">LED1</text>
<text x="81.1" y="77.6">RED</text>
<text x="81.1" y="74">LED2</text>
<text x="196.5" y="77.1">R4</text>
<text x="278.4" y="77.1">C1</text>
<text x="196.5" y="80.4">1k</text>
<text x="227.5" y="80.8">Q1</text>
<text x="278.4" y="80.3">10uF</text>
<text x="28.2" y="84.6">IN+</text>
<text x="227.5" y="84.3">FS8205</text>
<text x="284" y="86.1">B-</text>
<text x="26.8" y="92.9">USB</text>
<text x="440.3" y="94.4">U7</text>
<text x="26.8" y="96.1">2X PCB PAD COPY</text>
<text x="440.2" y="97.6">XC6206-2.8V</text>
<text x="114.8" y="107.4">U1</text>
<text x="114.7" y="110.5">TP4056</text>
<text x="478.1" y="112.4">C17</text>
<text x="84.4" y="117.4">100nF</text>
<text x="84.4" y="114.2">C3</text>
<text x="478" y="115.6">1uF</text>
<text x="30" y="125.2">IN-</text>
<text x="442.4" y="130">U8</text>
<text x="442.3" y="133.1">XC6206-1.5NR</text>
<text x="478.1" y="149.5">C18</text>
<text x="478" y="152.7">1uF</text>
<text x="19" y="160">SERVO</text>
<text x="128.4" y="159.8">UART</text>
<text x="128.4" y="163">4x PCB PAD</text>
<text x="285.4" y="166.7">10k</text>
<text x="285.4" y="163.5">R9</text>
<text x="285.4" y="178.1">10uF</text>
<text x="285.4" y="174.9">C6</text>
<text x="277.6" y="196.7">100k</text>
<text x="277.6" y="193.5">R8</text>
<text x="287.2" y="197.3">U5</text>
<text x="458.3" y="196.6">4x PCB PAD</text>
<text x="458.3" y="193.5">J2</text>
<text x="287.2" y="200.5">NTJD1155LT1G</text>
<text x="438.9" y="207.6">R13</text>
<text x="438.9" y="210.7">80</text>
<text x="80.8" y="219">C16</text>
<text x="268.8" y="219.7">100k</text>
<text x="268.8" y="216.5">R7</text>
<text x="438" y="218.3">R14</text>
<text x="438.9" y="221.3">80</text>
<text x="80.8" y="222.2">10uF</text>
<text x="508.5" y="225.3">R19</text>
<text x="525.5" y="226.9">J1</text>
<text x="80.8" y="231.3">C15</text>
<text x="438" y="232.4">R15</text>
<text x="509.7" y="228.8">40</text>
<text x="525.5" y="230.2">2X PCB PAD COPY</text>
<text x="38.8" y="239.1">PTS815SJK250SMTRLFS</text>
<text x="38.8" y="235.9">RST</text>
<text x="80.8" y="234.6">100nF</text>
<text x="123.1" y="239.3">U3</text>
<text x="439.1" y="235.9">80</text>
<text x="458.3" y="239.3">J3</text>
<text x="508.5" y="235.9">R20</text>
<text x="509.7" y="239.4">40</text>
<text x="123.1" y="242.5">ESP32-S3-WROOM-1(N16R8)</text>
<text x="438" y="243">R16</text>
<text x="458.1" y="243">4x PCB PAD</text>
<text x="439.1" y="246.5">80</text>
<text x="37.5" y="257.6">100nF</text>
<text x="37.5" y="254.4">C14</text>
<text x="438" y="253.5">R17</text>
<text x="439.1" y="257.1">80</text>
<text x="55.4" y="269.4">R12</text>
<text x="438" y="264.1">R18</text>
<text x="439.1" y="267.6">80</text>
<text x="55.4" y="272.6">10k</text>
<text x="343.7" y="279.9">C11</text>
<text x="359.6" y="279.9">C12</text>
<text x="255.5" y="287">C8</text>
<text x="343.7" y="283.2">4.7uF</text>
<text x="359.6" y="283.2">100nF</text>
<text x="255.5" y="290.3">4.7uF</text>
<text x="283.7" y="292">4.7uF</text>
<text x="283.7" y="288.8">C10</text>
<text x="296.1" y="292">100nF</text>
<text x="296.1" y="288.8">C9</text>
<text x="343.3" y="301.1">U6</text>
<text x="184" y="317.9">C13</text>
<text x="263.5" y="317">R11</text>
<text x="546.6" y="315.1">MOTOR</text>
<text x="184" y="321.1">100nF</text>
<text x="263.5" y="320.2">10k</text>
<text x="470.6" y="323.5">BD6210F-E2</text>
<text x="470.6" y="320.3">U9</text>
<text x="546.6" y="318.3">2X PCB PAD COPY</text>
<text x="525.4" y="327.3">10nF</text>
<text x="525.4" y="324.1">C19</text>
<text x="172.8" y="334.3">PTS815SJK250SMTRLFS</text>
<text x="172.8" y="331.2">BOOT</text>
<text x="264.4" y="334.6">C7</text>
<text x="264.4" y="337.9">100nF</text>
<text x="275.9" y="347">R10</text>
<text x="275.9" y="350.2">10k</text>
</g>
<g font-size="3.2">
<text x="422.9" y="40.4">1</text>
<text x="426.4" y="42.1">GND</text>
<text x="233" y="59.8">6</text>
<text x="224.2" y="61.5">GND</text>
<text x="284" y="64.7">1</text>
<text x="31.5" y="87.6">1</text>
<text x="284" y="89.4">1</text>
<text x="435.3" y="102.1">1</text>
<text x="438.7" y="103.9">VSS</text>
<text x="33.3" y="128.2">1</text>
<text x="446.5" y="142.7">GND</text>
<text x="455.3" y="140.9">1</text>
<text x="96.6" y="278.5">1</text>
<text x="100.1" y="280.2">GND</text>
<text x="143.1" y="280.2">GND</text>
<text x="151.9" y="278.5">40</text>
<text x="478.2" y="329.6">GND</text>
<text x="487" y="327.9">8</text>
</g>
<g font-size="3.2" fill="#00f">
<text x="422.9" y="43.9">2</text>
<text x="422.9" y="47.4">3</text>
<text x="426.4" y="45.6">OUTPUT</text>
<text x="442.6" y="45.6">OUTPUT</text>
<text x="457" y="43.9">4</text>
<text x="116.1" y="53.1" transform="rotate(-90 116.1 53.1)">3</text>
<text x="426.4" y="49.2">INPUT</text>
<text x="209.5" y="59.8">1</text>
<text x="98.5" y="65.1">6</text>
<text x="117.5" y="62.8" transform="rotate(-90 117.5 62.8)">GND</text>
<text x="132.3" y="65.1">2</text>
<text x="209.5" y="63.3">2</text>
<text x="213" y="61.5">OD</text>
<text x="213" y="65.1">CS</text>
<text x="103" y="66.5">STDBY</text>
<text x="120.7" y="66.5">PROG</text>
<text x="209.5" y="66.8">3</text>
<text x="213" y="68.6">OC</text>
<text x="227.1" y="68.6">TD</text>
<text x="233" y="66.8">4</text>
<text x="98.5" y="75.6">7</text>
<text x="103" y="77">CHRG</text>
<text x="121.3" y="77">TEMP</text>
<text x="132.3" y="75.6">1</text>
<text x="98.5" y="86.2">8</text>
<text x="103" y="87.6">CE</text>
<text x="26.7" y="100.3">2</text>
<text x="30.2" y="98.6">2</text>
<text x="98.5" y="96.8">4</text>
<text x="103" y="98.2">VCC</text>
<text x="123.5" y="98.2">BAT</text>
<text x="132.3" y="96.8">5</text>
<text x="26.7" y="103.9">1</text>
<text x="30.2" y="102.1">1</text>
<text x="435.3" y="105.6">2</text>
<text x="438.7" y="107.4">VOUT</text>
<text x="435.3" y="109.1">3</text>
<text x="438.7" y="110.9">VIN</text>
<text x="455.3" y="137.4">2</text>
<text x="431.7" y="139.1">3</text>
<text x="435.2" y="140.9">VIN</text>
<text x="444.8" y="139.1">VOUT</text>
<text x="23.1" y="167.4">3</text>
<text x="26.6" y="165.6">3</text>
<text x="126.6" y="167.4">1</text>
<text x="23.1" y="170.9">2</text>
<text x="26.6" y="172.6">1</text>
<text x="26.6" y="169.1">2</text>
<text x="126.6" y="170.9">2</text>
<text x="130.1" y="169.1">1</text>
<text x="130.1" y="172.6">2</text>
<text x="23.1" y="174.4">1</text>
<text x="126.6" y="174.4">3</text>
<text x="126.6" y="177.9">4</text>
<text x="130.1" y="176.2">3</text>
<text x="130.1" y="179.7">4</text>
<text x="456.4" y="200.9">1</text>
<text x="459.9" y="202.6">1</text>
<text x="456.4" y="204.4">2</text>
<text x="456.4" y="207.9">3</text>
<text x="459.9" y="206.2">2</text>
<text x="459.9" y="209.7">3</text>
<text x="456.4" y="211.5">4</text>
<text x="459.9" y="213.2">4</text>
<text x="523.4" y="234.4">1</text>
<text x="523.4" y="237.9">2</text>
<text x="526.9" y="236.1">1</text>
<text x="526.9" y="239.7">2</text>
<text x="35" y="243.2">1</text>
<text x="47.6" y="243.2">2</text>
<text x="35" y="250.3">3</text>
<text x="47.6" y="250.3">4</text>
<text x="456.4" y="246.7">1</text>
<text x="456.4" y="250.3">2</text>
<text x="459.9" y="248.5">1</text>
<text x="456.4" y="253.8">3</text>
<text x="456.4" y="257.3">4</text>
<text x="459.9" y="252">2</text>
<text x="459.9" y="255.6">3</text>
<text x="459.9" y="259.1">4</text>
<text x="143.7" y="274.6">GND</text>
<text x="151.7" y="273.2">41</text>
<text x="96.6" y="282">2</text>
<text x="96.6" y="285.5">3</text>
<text x="100.1" y="283.8">3V3</text>
<text x="100.1" y="287.3">EN</text>
<text x="144.5" y="287.3">IO2</text>
<text x="144.5" y="283.8">IO1</text>
<text x="151.9" y="285.5">38</text>
<text x="151.9" y="282">39</text>
<text x="96.6" y="289.1">4</text>
<text x="96.6" y="292.6">5</text>
<text x="100.1" y="290.8">IO4</text>
<text x="141.8" y="290.8">TXD0</text>
<text x="151.9" y="292.6">36</text>
<text x="151.9" y="289.1">37</text>
<text x="96.6" y="296.1">6</text>
<text x="96.6" y="299.6">7</text>
<text x="100.1" y="294.4">IO5</text>
<text x="100.1" y="297.9">IO6</text>
<text x="141.5" y="294.4">RXD0</text>
<text x="142.5" y="297.9">IO42</text>
<text x="151.9" y="299.6">34</text>
<text x="151.9" y="296.1">35</text>
<text x="96.6" y="303.2">8</text>
<text x="100.1" y="301.4">IO7</text>
<text x="100.1" y="304.9">IO15</text>
<text x="142.5" y="304.9">IO40</text>
<text x="142.5" y="301.4">IO41</text>
<text x="151.9" y="303.2">33</text>
<text x="94.6" y="310.2">10</text>
<text x="96.6" y="306.7">9</text>
<text x="100.1" y="308.5">IO16</text>
<text x="100.1" y="312">IO17</text>
<text x="142.5" y="312">IO38</text>
<text x="142.5" y="308.5">IO39</text>
<text x="151.9" y="310.2">31</text>
<text x="151.9" y="306.7">32</text>
<text x="335.8" y="309.9">NC</text>
<text x="94.6" y="313.8">11</text>
<text x="94.6" y="317.3">12</text>
<text x="100.1" y="315.5">IO18</text>
<text x="142.5" y="315.5">IO37</text>
<text x="151.9" y="317.3">29</text>
<text x="151.9" y="313.8">30</text>
<text x="335.8" y="313.4">AGND</text>
<text x="335.8" y="316.9">SIO_D</text>
<text x="94.6" y="320.8">13</text>
<text x="100.1" y="319.1">IO8</text>
<text x="100.1" y="322.6">IO19</text>
<text x="142.5" y="322.6">IO35</text>
<text x="142.5" y="319.1">IO36</text>
<text x="151.9" y="320.8">28</text>
<text x="335.8" y="320.5">AVDD</text>
<text x="335.8" y="324">SIO_C</text>
<text x="350" y="320.6">3.3V</text>
<text x="544.6" y="322.6">1</text>
<text x="94.6" y="324.3">14</text>
<text x="100.1" y="326.1">IO20</text>
<text x="144.5" y="326.1">IO0</text>
<text x="151.9" y="324.3">27</text>
<text x="335.8" y="327.5">RESET</text>
<text x="456.4" y="327.9">1</text>
<text x="459.9" y="329.6">OUT1</text>
<text x="544.6" y="326.1">2</text>
<text x="548.1" y="324.3">1</text>
<text x="548.1" y="327.9">2</text>
<text x="335.8" y="331">VSYNC</text>
<text x="335.8" y="334.6">PWDN</text>
<text x="476.7" y="333.2">OUT2</text>
<text x="487" y="334.9">6</text>
<text x="487" y="331.4">7</text>
<text x="109" y="339.3" transform="rotate(-90 109 339.3)">IO3</text>
<text x="112.5" y="339.3" transform="rotate(-90 112.5 339.3)">IO46</text>
<text x="116.1" y="339.3" transform="rotate(-90 116.1 339.3)">IO9</text>
<text x="119.6" y="339.3" transform="rotate(-90 119.6 339.3)">IO10</text>
<text x="123.1" y="339.3" transform="rotate(-90 123.1 339.3)">IO11</text>
<text x="126.6" y="339.3" transform="rotate(-90 126.6 339.3)">IO12</text>
<text x="130.2" y="339.3" transform="rotate(-90 130.2 339.3)">IO13</text>
<text x="133.7" y="339.3" transform="rotate(-90 133.7 339.3)">IO14</text>
<text x="137.2" y="339.3" transform="rotate(-90 137.2 339.3)">IO21</text>
<text x="140.8" y="339.3" transform="rotate(-90 140.8 339.3)">IO47</text>
<text x="144.3" y="339.3" transform="rotate(-90 144.3 339.3)">IO48</text>
<text x="147.8" y="339.3" transform="rotate(-90 147.8 339.3)">IO45</text>
<text x="169.1" y="338.5">1</text>
<text x="181.7" y="338.5">2</text>
<text x="335.8" y="338.1">HREF</text>
<text x="335.8" y="341.6">DVDD</text>
<text x="350" y="341.6">1.8V</text>
<text x="456.4" y="338.5">4</text>
<text x="459.9" y="340.2">FIN</text>
<text x="477.3" y="336.7">VREF</text>
<text x="479.6" y="340.2">RIN</text>
<text x="487" y="338.5">5</text>
<text x="107.2" y="344.8" transform="rotate(-90 107.2 344.8)">15</text>
<text x="110.8" y="344.8" transform="rotate(-90 110.8 344.8)">16</text>
<text x="114.3" y="344.8" transform="rotate(-90 114.3 344.8)">17</text>
<text x="117.8" y="344.8" transform="rotate(-90 117.8 344.8)">18</text>
<text x="121.4" y="344.8" transform="rotate(-90 121.4 344.8)">19</text>
<text x="124.9" y="344.8" transform="rotate(-90 124.9 344.8)">20</text>
<text x="128.4" y="344.8" transform="rotate(-90 128.4 344.8)">21</text>
<text x="131.9" y="344.8" transform="rotate(-90 131.9 344.8)">22</text>
<text x="135.5" y="344.8" transform="rotate(-90 135.5 344.8)">23</text>
<text x="139" y="344.8" transform="rotate(-90 139 344.8)">24</text>
<text x="142.5" y="344.8" transform="rotate(-90 142.5 344.8)">25</text>
<text x="146" y="344.8" transform="rotate(-90 146 344.8)">26</text>
<text x="169.1" y="345.5">3</text>
<text x="181.7" y="345.5">4</text>
<text x="335.8" y="345.2">DOVDD 3.3V</text>
<text x="335.8" y="348.7">Y9</text>
<text x="335.8" y="352.2">XCLK</text>
<text x="335.8" y="355.7">Y8</text>
<text x="335.8" y="359.3">DGND</text>
<text x="335.8" y="362.8">Y7</text>
<text x="335.8" y="366.3">PCLK</text>
<text x="335.8" y="369.9">Y6</text>
<text x="335.8" y="373.4">Y2</text>
<text x="335.8" y="376.9">Y5</text>
<text x="335.8" y="380.4">Y3</text>
<text x="335.8" y="384">Y4</text>
<text x="335.8" y="387.5">Y1</text>
<text x="335.8" y="391">Y0</text>
</g>
<g font-size="3.2" fill="#f00">
<text x="224.9" y="65.1">VCC</text>
<text x="233" y="63.3">5</text>
<text x="456.4" y="331.4">2</text>
<text x="456.4" y="334.9">3</text>
<text x="459.9" y="333.2">VCC</text>
<text x="459.9" y="336.7">VCC</text>
</g>
<g font-size="2.5" fill="#00f">
<text x="236.4" y="250.6">https://en.ovcharov.me/2020/02/29/how-to-measure-battery-level-with-esp32-microcontroller/</text>
<text x="14.1" y="391.7">https://dl.espressif.com/dl/schematics/SCH_ESP32-S3-EYE-MB_20211201_V2.2.pdf</text>
<text x="14.1" y="398.8">old: https://i0.wp.com/randomnerdtutorials.com/wp-content/uploads/2020/03/ESP32-CAM-AI-Thinker-schematic-diagram.png?quality=100&amp;strip=all&amp;ssl=1</text>
</g>
<text font-size="1.8" fill="#00f" x="158.7" y="314.1">IO35,36,37 used for PSRAM</text>
</svg>
